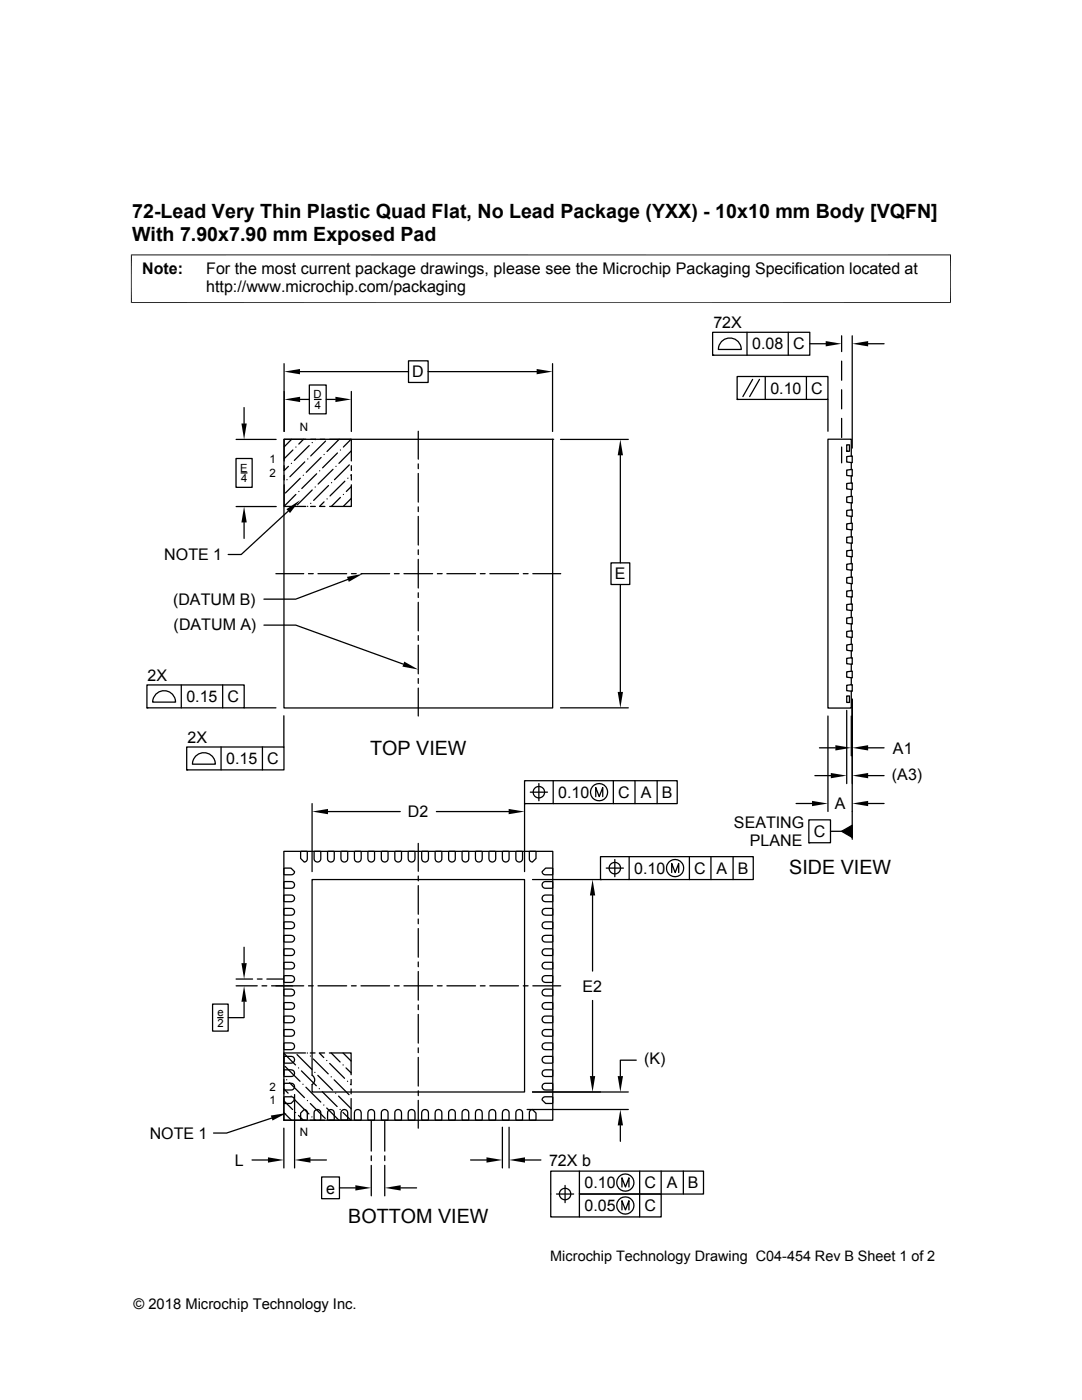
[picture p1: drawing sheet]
<svg xmlns="http://www.w3.org/2000/svg" width="216mm" height="279mm" viewBox="0 0 216 279" stroke-linecap="round" stroke-linejoin="round" font-family="sans-serif">
<g fill="none" stroke="#000" stroke-width=".25">
<path d="M56.7 72.6v13.5M56.7 78.1v8M59.9 74.2h21.6M59.9 79.7h1.8M61.7 76.8h3.4v5.8h-3.4zM62.7 79.7h1.4M65.1 79.7h1.8M70.1 78.1v8M81.5 72h3.9v4.3h-3.9zM85.4 74.2h21.7M110.3 72.6v13.5M142.2 66.3h19.4v4.6h-19.4z"/>
<path d="M142.2 70.9h.1M144.1 68a2.29 2.29 0 0 1 2.5-.3 2.29 2.29 0 0 1 1.3 2h-4.6l.4-1.1zM147.1 75.1h18.1v4.6h-18.1zM147.1 79.7h.1M149.1 66.3v4.6M150.2 75.7l-2 3.4M151.6 75.7l-2 3.4M152.7 75.1v4.6M157.3 66.3v4.6M160.9 75.1v4.6M161.6 68.6h3.2M165.2 79.7v6.4"/>
<path d="M167.9 67v3.2M167.9 72.1v3.8M167.9 77.8v3.8M170.1 67v22.4M173.2 68.6h3.2M47.1 91.5h3.2v5.8h-3.2zM47.1 87.7h8M48.1 94.4h1.2M48.7 81.3v3.2M56.7 87.7h53.6v53.6h-53.6zM56.7 96.8v4.3h4.3M56.7 92.9v1"/>
<path d="M56.7 94.8v1M57.3 95.7h.1M57.6 93.1l-.9 .8M58.1 92.5h.1M58.2 87.7l-1.5 1.5M58.4 89.8l-1.7 1.7M59 98.7l-2.3 2.3M59 89.2h.1M59.6 98.1h.1M59.9 95.4l-2.9 3M60.5 94.8h.1M60.6 87.7l-1 .9"/>
<path d="M60.8 92.2l-3 2.9M61 87.7h-4.3v4.3M61.4 91.6h.1M61.7 88.9l-3 3M62 87.7h.9M62.3 97.8l-3 3M62.3 88.3h.1M62.9 97.2h.1M63.2 94.6l-3 2.9M63.8 94h.1M63.9 87.7h.9M64.1 91.3l-3 3"/>
<path d="M64.7 90.7h.1M65 88l-3 3M65.3 99.6h.1M65.6 96.9l-3 3M65.8 87.7h4.3v4.3M66.1 96.3h.1M66.4 93.7l-2.9 2.9M67 93.1h.1M67.3 90.4l-2.9 3M67.7 87.7l-2.4 2.4M67.9 99.3l-1.8 1.8M67.9 89.8h.1"/>
<path d="M68.5 98.7h.1M68.8 96l-3 3M69.4 95.4h.1M69.7 92.8l-3 2.9M70 87.7l-1.5 1.5M70.1 96.8v4.3h-4.3M70.1 92.9v1M70.1 94.8v1M70.1 99.5l-1.6 1.6M70.1 97.1l-1 1M70.1 94.7l-.1 .1M70.1 90l-2.5 2.5"/>
<path d="M83.5 86.1v5.5M83.5 92.6v.9M83.5 94.5v5.7M110.3 87.7h.1M111.8 87.7h13.6M123.8 90.9v21.4M167.9 83.5v3.8M167.9 89.2v3.2M169 99.2l1.1-.2v1.4l-1.1-.2zM169 96.5l1.1-.1v1.3l-1.1-.1zM169 93.8l1.1-.1v1.3l-1.1-.1zM169 91.1l1.1-.1v1.3l-1.1-.1z"/>
<path d="M169 88.8h.5v1.3h-.5zM169 90.1h.1M169.9 91v-3.3h-4.7v53.6h4.7v-3.4M169.9 92.3v1.4M169.9 95v1.4M169.9 97.7v1.4M47.1 101.1h8M48.7 104.3v3.1M55.1 114.5h5.5M57.5 102l-9.4 8.7h-2.6M61.4 101v.1M61.6 114.5h.9"/>
<path d="M62 101.1h.9M62 100.5h.1M63.5 114.5h5.7M63.9 101.1h.9M64.7 100.2l-.9 .9M69.4 115.6l-10.4 4h-6.3M70.1 114.5h1M72 114.5h5.7M78.7 114.5h1M80.6 114.5h5.7M83.5 101.2v.9M83.5 103.1v5.7"/>
<path d="M83.5 109.7v1M83.5 111.6v5.7M83.5 118.3v1M87.3 114.5h.9M89.2 114.5h5.7M95.8 114.5h1M97.7 114.5h5.8M104.4 114.5h1M106.3 114.5h5.6M121.9 112.3h3.8v4.3h-3.8zM123.8 116.6v21.5M169 115.3l1.1-.2v1.4l-1.1-.1z"/>
<path d="M169 109.9l1.1-.1v1.3l-1.1-.1zM169 107.2l1.1-.1v1.3l-1.1-.1zM169 104.5l1.1-.1v1.3l-1.1-.1zM169 101.9l1.1-.2v1.4l-1.1-.2zM169 118l1.1-.2v1.4l-1.1-.2zM169 112.6l1.1-.1v1.3l-1.1-.1zM169.9 100.4v1.3M169.9 103.1v1.3M169.9 105.7v1.4M169.9 108.4v1.4M169.9 111.1v1.4M169.9 113.8v1.4"/>
<path d="M169.9 116.5v1.4M169.9 119.1v1.4M29.3 136.7h19.4v4.6h-19.4zM31.3 138.4a2.28 2.28 0 0 1 2.4-.4 2.28 2.28 0 0 1 1.3 2.1h-4.5l.3-1.2zM36.2 136.7v4.6M44.4 136.7v4.6M52.7 124.8h6.3l21.5 7.7M83.5 120.2v5.7M83.5 126.9v.9M83.5 128.8v5.7M83.5 135.4v1M83.5 137.3v5.6"/>
<path d="M169 120.6l1.1-.1v1.4l-1.1-.2zM169 123.3l1.1-.1v1.3l-1.1-.1zM169 126l1.1-.1v1.3l-1.1-.1zM169 128.7l1.1-.1v1.3l-1.1-.1zM169 131.4l1.1-.1v1.3l-1.1-.1zM169 134.1l1.1-.2v1.4l-1.1-.2zM169 136.8l1.1-.2v1.4l-1.1-.2zM169 138.9h.5v1.3h-.5zM169.9 121.8v1.4M169.9 124.5v1.4M169.9 127.2v1.4M169.9 129.9v1.4"/>
<path d="M169.9 132.6v1.4M169.9 135.3v1.4M170.1 139.6v27.9M29.3 141.3h.1M37.3 149.1h19.4v4.5h-19.4zM37.3 153.6h.1M39.2 150.8a2.28 2.28 0 0 1 2.4-.4 2.28 2.28 0 0 1 1.4 2.1h-4.6l.3-1.2zM44.1 149.1v4.5M48.7 141.3h6.4M52.4 149.1v4.5M56.6 142.9v6.2M104.7 155.8h30.4v4.6h-30.4z"/>
<path d="M105.8 158.1h3.4M107.5 156.4v3.4M110.4 155.8v4.6M111.8 141.3h13.6M118.9 159v-1.8l.7 1.8 .7-1.8v1.8M122.4 155.8v4.6M126.7 155.8v4.6M131.1 155.8v4.6M162.6 154.8h3.2M163.5 149.2h3.2M165.2 142.9v19M169 141.8v14.6"/>
<path d="M169.9 142.9v7.9M173.2 149.2h3.2M173.2 154.8h3.2M56.6 169.9h53.7v53.7h-53.7zM56.6 173.3l1.5-.1 .7 .8-.1 .2-.4 .4h-1.6zM56.6 176l1.5-.1a.67 .67 0 0 1 .7 .7 .67 .67 0 0 1-.7 .7l-1.5-.1zM56.6 178.7l1.5-.1a.67 .67 0 0 1 .7 .7 .67 .67 0 0 1-.7 .7l-1.5-.1zM60.1 169.9l1.2 .1v1.6l-.4 .4h-.2l-.7-.7zM62.3 175.5h42.4v42.4h-42.4v-1.4a1.09 1.09 0 0 0 0-1.9zM62.3 160.4v13.5M62.8 169.9h1.1l.1 1.5a.67 .67 0 0 1-.7 .6 .67 .67 0 0 1-.6-.6zM65.4 169.9h1.2l.1 1.5a.67 .67 0 0 1-.7 .6 .67 .67 0 0 1-.6-.6z"/>
<path d="M65.4 162h14.5M68.1 169.9h1.2l.1 1.5a.68 .68 0 0 1-.7 .6 .68 .68 0 0 1-.7-.6zM70.7 170h1.4v1.4a.68 .68 0 0 1-.7 .6 .68 .68 0 0 1-.7-.6zM73.5 169.9h1.2v1.5a.67 .67 0 0 1-.6 .6 .67 .67 0 0 1-.7-.6zM76.2 169.9h1.1l.1 1.5a.67 .67 0 0 1-.6 .6 .67 .67 0 0 1-.7-.6zM78.9 169.9h1.1l.1 1.5a.67 .67 0 0 1-.7 .6 .67 .67 0 0 1-.6-.6zM81.6 169.9h1.1l.1 1.5a.68 .68 0 0 1-.7 .6 .68 .68 0 0 1-.7-.6zM83.5 168.3v5.6M83.5 174.8v1M83.5 176.7v5.8M84.2 169.9h1.2l.1 1.5a.68 .68 0 0 1-.7 .6 .68 .68 0 0 1-.7-.6zM86.9 169.9h1.2l.1 1.5a.67 .67 0 0 1-.7 .6 .67 .67 0 0 1-.7-.6z"/>
<path d="M87.1 162h14.4M89.6 169.9h1.2v1.5a.67 .67 0 0 1-.6 .6 .67 .67 0 0 1-.7-.6zM92.3 169.9h1.2v1.5a.67 .67 0 0 1-.6 .6 .67 .67 0 0 1-.7-.6zM94.9 170h1.3v1.4a.68 .68 0 0 1-.7 .6 .68 .68 0 0 1-.6-.6zM97.6 169.9h1.2l.1 1.5a.68 .68 0 0 1-.7 .6 .68 .68 0 0 1-.6-.6zM100.3 169.9h1.2l.1 1.5a.67 .67 0 0 1-.7 .6 .67 .67 0 0 1-.7-.6zM103 169.9h1.2l.1 1.5a.67 .67 0 0 1-.7 .6 .67 .67 0 0 1-.7-.6zM104.7 160.4h.1M104.7 160.4v13.5M105.7 169.9l1.2 .1 .1 1.3-.8 .7-.3-.1-.3-.3zM106.3 175.5h13.5M108.2 174l.7-.8 1.4 .1-.1 1.3h-1.6l-.3-.3z"/>
<path d="M108.3 178.9l.3-.3h1.6l.1 1.3-1.5 .1-.4-.2-.2-.5zM108.3 176.2l.3-.2h1.6l.1 1.2h-1.7l-.4-.4zM118.2 178.7v15.1M119.8 171h30.5v4.5h-30.5zM119.8 175.5h.1M121 173.2h3.4M122.7 171.5v3.5M125.5 171v4.5M134 174.1v-1.8l.7 1.8 .7-1.8v1.8M137.6 171v4.5M141.9 171v4.5M146.3 171v4.5"/>
<path d="M158.9 160.4h3.1M161.4 163.6h4.3v4.6h-4.3zM161.4 168.2h.1M165.7 165.9h2.2M167.9 165.9l2.2-1.2v2.4zM173.2 160.4h3.2M47.1 195.4h3.3M47.1 196.7h4.2M48.7 199.9v3.2h-3.2M48.7 189v3.2M51.4 195.4h.9M52.3 196.7h.9"/>
<path d="M53.3 195.4h3.2M54.2 196.7h6.4M56.6 186.8l1.5-.1a.67 .67 0 0 1 .7 .6 .67 .67 0 0 1-.7 .7l-1.5-.1zM56.6 192.1l1.5-.1a.67 .67 0 0 1 .7 .7 .67 .67 0 0 1-.7 .7l-1.5-.1zM56.6 194.8l1.5-.1a.68 .68 0 0 1 .7 .7 .68 .68 0 0 1-.7 .7l-1.5-.1zM56.6 197.5l1.5-.1a.68 .68 0 0 1 .7 .7 .68 .68 0 0 1-.7 .7l-1.5-.2zM56.6 181.4l1.5-.1a.68 .68 0 0 1 .7 .7 .68 .68 0 0 1-.7 .6h-1.5zM56.6 189.4h1.5a.67 .67 0 0 1 .7 .6 .67 .67 0 0 1-.7 .7l-1.5-.1zM56.7 184h1.4a.68 .68 0 0 1 .7 .7 .68 .68 0 0 1-.7 .6h-1.4zM61.6 196.7h.9M63.5 196.7h5.7M70.1 196.7h1"/>
<path d="M72 196.7h5.7M78.7 196.7h1M80.6 196.7h5.7M83.5 183.4v1M83.5 185.3v5.7M83.5 192v.9M83.5 193.9v5.7M87.3 196.7h.9M89.2 196.7h5.7M95.8 196.7h1M97.7 196.7h5.8M104.4 196.7h1"/>
<path d="M106.3 196.7h5.6M108.3 197.7l.5-.3h1.4l.1 1.2-1.5 .2-.4-.2-.2-.5zM108.3 195l.5-.3 1.4 .1 .1 1.2-1.5 .1-.4-.2-.2-.5zM108.3 189.6l.3-.2h1.6l.1 1.2-1.7 .1-.4-.5zM108.4 192.2l.4-.2 1.5 .1v1.2l-1.5 .1a.67 .67 0 0 1-.6-.5 .67 .67 0 0 1 .2-.7zM108.4 186.8l.4-.1 1.5 .1v1.1l-1.5 .1a.67 .67 0 0 1-.6-.5 .67 .67 0 0 1 .2-.7zM108.4 184.1l.4-.1 1.5 .1-.1 1.2h-1.4a.68 .68 0 0 1-.6-.4 .68 .68 0 0 1 .2-.8zM108.4 181.4l.4-.1 1.5 .1v1.2h-1.5a.68 .68 0 0 1-.6-.4 .68 .68 0 0 1 .2-.8zM118.2 199.7v15.1M42.4 200.4h3.1v5.4h-3.1zM43.4 203.1h1.1M56.6 202.9l1.5-.1a.67 .67 0 0 1 .7 .6 .67 .67 0 0 1-.7 .7l-1.5-.1z"/>
<path d="M56.6 213.6l1.5-.1a.67 .67 0 0 1 .7 .7 .67 .67 0 0 1-.7 .6h-1.5zM56.6 216.3l1.5-.1a.67 .67 0 0 1 .7 .7 .67 .67 0 0 1-.7 .6l-1.5-.1zM56.6 219l1.7-.1 .3 .2 .2 .4-.7 .7h-1.4zM56.6 219.7l1.8 1.7M56.6 200.2l1.5-.1a.67 .67 0 0 1 .7 .7 .67 .67 0 0 1-.7 .6l-1.5-.1zM56.6 205.5h1.5a.67 .67 0 0 1 .7 .6 .67 .67 0 0 1-.7 .7l-1.5-.1zM56.6 210.9l1.5-.1a.68 .68 0 0 1 .7 .7 .68 .68 0 0 1-.7 .7l-1.5-.1zM56.6 217.3l.9 .9M56.6 210.2l2.4 2.3M56.6 215.4v1M56.6 217.3v1M56.6 219.2v4.4h4.4"/>
<path d="M56.7 208.2l1.4-.1a.68 .68 0 0 1 .7 .7 .68 .68 0 0 1-.7 .7h-1.4zM56.9 212.8l3 3M57.2 215.5h.1M57.8 216.1l2.9 3M58.1 218.8h.1M58.7 219.4l2.9 2.9M58.8 218.4v14.7M59.3 210.5l2.9 2.9M59.6 213.1h.1M60.2 213.7l2.9 3M60.5 216.4h.1M61 210.1h-4.4v4.4"/>
<path d="M61 217l3 2.9M61.3 210.1v.1M61.3 219.6h.1M61.9 210.1h1M61.9 210.8h.1M62.5 211.3l3 3M62.8 214h.1M63.4 214.6l3 3M63.7 217.3h.1M63.7 210.1l.9 1M63.8 210.1h1M64.3 217.9l3 2.9"/>
<path d="M65.2 211.6h.1M65.7 210.1h4.4v4.4M65.8 212.2l2.9 3M66.1 214.9h.1M66.1 210.1l1.8 1.8M66.7 215.5l2.9 3M67 218.2h.1M67.6 218.8l2.5 2.5M68.5 212.5h.1M68.5 210.1l1.6 1.7M69 213.1l1.1 1M69.3 215.8h.1"/>
<path d="M69.9 216.4l.2 .1M70.1 219.2v4.4h-4.4M70.1 215.4v1M70.1 217.3v1M83.5 200.6v.9M83.5 202.5v5.7M83.5 209.1v1M83.5 211v5.7M83.5 217.7v1M83.5 219.6v5.5M106.3 217.9h19.1M108.3 216.5l.5-.3 1.5 .1v1.1l-1.5 .1a.67 .67 0 0 1-.6-.3 .67 .67 0 0 1 .1-.7z"/>
<path d="M108.3 205.7l.3-.2h1.6l.1 1.2-1.5 .1-.4-.1-.2-.6zM108.3 200.4l.5-.3 1.5 .1v1.1l-1.5 .1a.67 .67 0 0 1-.6-.3 .67 .67 0 0 1 .1-.7zM108.3 219.1l.3-.2h1.6l.1 1.2-1.4 .1-.7-.7zM108.4 213.6l.4-.1 1.5 .1v1.2h-1.5a.67 .67 0 0 1-.6-.4 .67 .67 0 0 1 .2-.8zM108.4 210.9l.4-.1 1.5 .1v1.2l-1.5 .1a.68 .68 0 0 1-.6-.5 .68 .68 0 0 1 .2-.8zM108.4 208.3l.4-.2 1.5 .1-.1 1.3h-1.4a.68 .68 0 0 1-.6-.5 .68 .68 0 0 1 .2-.7zM108.4 202.9l.4-.1 1.5 .1v1.1l-1.5 .1a.67 .67 0 0 1-.6-.4 .67 .67 0 0 1 .2-.8zM127 211.6h-3.2v3.2M50.3 231.5h3.2M54.2 223.1l-9 3h-2.6M56.6 222.1l1.5 1.5M56.6 225.1v8"/>
<path d="M59 222h.1M59.6 222.6l.9 1M60.7 221.4l.4 .2 .2 .3v1.6l-1.2 .1-.1-1.5zM61.9 223.6h1M61.9 220.2l3 3M62 231.5h3.1M62.2 222.9h.1M62.8 223.5l.1 .1M62.9 221.6l.6-.1 .5 .4-.1 1.7-1.2-.1v-1.6zM63.8 223.6h1M64.2 234.9h3.5v4.3h-3.5zM64.6 220.5h.1"/>
<path d="M65.2 221.1l2.4 2.5M65.5 221.7a.67 .67 0 0 1 .7-.2 .67 .67 0 0 1 .5 .6l-.1 1.5h-1.2v-1.5zM67.7 237.1h3.2M67.9 221.4h.1M68.2 221.7a.68 .68 0 0 1 .7-.2 .68 .68 0 0 1 .5 .6l-.1 1.5h-1.2l-.1-1.5zM68.5 222l1.5 1.6M70.8 221.7a.68 .68 0 0 1 .8-.2 .68 .68 0 0 1 .5 .6v1.4l-1.3 .1-.1-1.5zM73.7 221.6l.6-.1 .4 .4v1.7l-1.3-.1v-1.4zM74.1 223.7v6M74.1 230.7v.9M74.1 232.6v6.1M76.2 221.7a.67 .67 0 0 1 .8-.2 .67 .67 0 0 1 .4 .6l-.1 1.5h-1.1l-.1-1.5z"/>
<path d="M76.8 223.7v6M76.8 230.7v.9M76.8 232.6v6.1M79.1 221.6l.3-.2 .6 .3 .1 .4-.1 1.5-1.2-.1v-1.6zM79.9 237.1h3.2M81.7 221.6l.4-.2 .6 .3 .1 .4-.1 1.5-1.2-.1-.1-1.4zM84.4 221.6l.4-.2 .6 .3 .1 .4-.1 1.5-1.2-.1-.1-1.4zM87 221.7a.67 .67 0 0 1 .7-.2 .67 .67 0 0 1 .5 .6l-.1 1.5h-1.2l-.1-1.5zM89.8 221.6l.6-.1 .4 .4v1.7l-1.3-.1v-1.6zM92.5 221.6l.4-.2 .5 .3 .1 .4v1.5l-1.3-.1v-1.6zM93.9 231.5h3.2M95 221.7a.68 .68 0 0 1 .8-.2 .68 .68 0 0 1 .4 .6v1.4l-1.2 .1-.1-1.5z"/>
<path d="M97.7 221.7a.68 .68 0 0 1 .7-.2 .68 .68 0 0 1 .5 .6l-.1 1.5h-1.2v-1.5zM100.2 225v8.1M100.5 221.6l.6-.1 .5 .4-.1 1.7-1.2-.1-.1-1.4zM101.6 225v8.1M103.2 221.6l.6-.1 .4 .4v1.7l-1.2-.1v-1.6zM104.8 231.5h3.1M105.2 221.4h20.2M105.9 221.6l.3-.2 .8 .7-.1 1.5-1.3-.1v-1.6zM111 238.3h3.5M112.8 236.6v3.4M115.6 233.7v4.6h16.3v4.6h-22v-9.2h30.5v4.6h-24.8v4.6M123.8 224.6v3.2"/>
<path d="M124.1 236.9v-1.8l.7 1.8 .7-1.8v1.8M127.6 233.7v9.2M131.9 233.7v4.6M136.4 233.7v4.6M124.1 241.5v-1.9l.7 1.9 .7-1.9v1.9"/>
<circle cx="107.5" cy="158.1" r="1.14"/>
<circle cx="119.5" cy="158.1" r="1.71"/>
<circle cx="122.7" cy="173.3" r="1.14"/>
<circle cx="134.7" cy="173.3" r="1.72"/>
<circle cx="112.8" cy="238.3" r="1.14"/>
<circle cx="124.8" cy="236" r="1.72"/>
<circle cx="124.8" cy="240.6" r="1.72"/>
</g>
<g fill="#000">
<path d="M56.7 74.2l3.2-.6v1.1zM56.7 79.7l3.2-.5v1zM66.9 79.2l3.2 .5-3.2 .5zM107.1 73.6l3.2 .6-3.2 .5zM164.8 68.1l3.1 .5-3.1 .5zM170.1 68.6l3.1-.5v1zM48.2 84.5h1l-.5 3.2zM123.8 87.7l.5 3.2h-1zM48.7 101.1l.5 3.2h-1zM57.1 101.6l2.7-1.8-1.9 2.6zM69.2 115.1l3.2-.6-2.8 1.6zM80.7 132l2.8 1.6-3.2-.6z"/>
<path d="M123.3 138.1h1l-.5 3.2zM162 159.8l3.2 .6-3.2 .5zM165.8 154.3l3.2 .5-3.2 .5zM166.7 148.7l3.2 .5-3.2 .6zM170.1 149.2l3.1-.5v1.1zM170.1 154.8l3.1-.5v1zM170.1 160.4l3.1-.6v1.1zM62.3 162l3.1-.6v1.1zM101.5 161.4l3.2 .6-3.2 .5zM118.2 175.5l.6 3.2h-1.1zM167.9 165.9l2.2-1.2v2.4zM48.2 192.2h1l-.5 3.2z"/>
<path d="M48.7 196.7l.5 3.2h-1zM117.7 214.8h1.1l-.6 3.1zM123.3 214.8h1l-.5 3.1zM53.5 231l3.1 .5-3.1 .5zM54 222.6l3.2-.5-2.8 1.5zM58.8 231.5l3.2-.5v1zM70.9 236.5l3.2 .6-3.2 .5zM76.8 237.1l3.1-.6v1.1zM97.1 231l3.1 .5-3.1 .5zM101.6 231.5l3.2-.5v1zM123.8 221.4l.5 3.2h-1z"/>
</g>
<path d="M26.1 50.9h163.7M26.2 50.8v9.7M189.7 50.8v9.7M26.1 60.4h163.7" fill="none" stroke="#000" stroke-width=".2"/>
<g font-size="3.9">
<text x="26.4" y="43.5">72-Lead Very Thin Plastic Quad Flat, No Lead Package (YXX) - 10x10 mm Body [VQFN]</text>
<text x="26.4" y="48">With 7.90x7.90 mm Exposed Pad</text>
<text x="73.9" y="150.7">TOP VIEW</text>
<text x="157.5" y="174.5">SIDE VIEW</text>
<text x="69.5" y="244">BOTTOM VIEW</text>
</g>
<g font-size="3.2">
<text x="28.4" y="54.6">Note:</text>
<text x="41.1" y="58.3">http://www.microchip.com/packaging</text>
<text x="41.1" y="54.6">For the most current package drawings, please see the Microchip Packaging Specification located at</text>
<text x="142.3" y="65.6">72X</text>
<text x="150.1" y="69.7">0.08</text>
<text x="158.3" y="69.7">C</text>
<text x="82.3" y="75.3">D</text>
<text x="153.7" y="78.5">0.10</text>
<text x="161.9" y="78.6">C</text>
<text x="32.8" y="111.8">NOTE 1</text>
<text x="122.7" y="115.6">E</text>
<text x="34.5" y="120.7">(DATUM B)</text>
<text x="34.6" y="125.8">(DATUM A)</text>
<text x="29.5" y="135.9">2X</text>
<text x="37.2" y="140.1">0.15</text>
<text x="45.4" y="140.1">C</text>
<text x="37.4" y="148.3">2X</text>
<text x="45.1" y="152.5">0.15</text>
<text x="53.3" y="152.5">C</text>
<text x="178" y="155.6">(A3)</text>
<text x="178.2" y="150.4">A1</text>
<text x="111.4" y="159.2">0.10</text>
<text x="123.4" y="159.2">C</text>
<text x="127.8" y="159.2">A</text>
<text x="132" y="159.2">B</text>
<text x="166.6" y="161.5">A</text>
<text x="81.4" y="163.1">D2</text>
<text x="146.5" y="165.2">SEATING</text>
<text x="162.4" y="167">C</text>
<text x="149.6" y="168.9">PLANE</text>
<text x="126.6" y="174.4">0.10</text>
<text x="138.5" y="174.4">C</text>
<text x="143" y="174.4">A</text>
<text x="147.2" y="174.4">B</text>
<text x="116.2" y="197.9">E2</text>
<text x="128.5" y="212.4">(K)</text>
<text x="29.9" y="227.3">NOTE 1</text>
<text x="46.8" y="232.6">L</text>
<text x="109.6" y="232.6">72X b</text>
<text x="65.1" y="238.2">e</text>
<text x="116.6" y="237.2">0.10</text>
<text x="128.6" y="237.2">C</text>
<text x="133.1" y="237.2">A</text>
<text x="137.3" y="237.2">B</text>
<text x="116.6" y="241.7">0.05</text>
<text x="128.6" y="241.7">C</text>
</g>
<g font-size="2.9">
<text x="109.8" y="251.7">Microchip Technology Drawing C04-454 Rev B Sheet 1 of 2</text>
<text x="26.6" y="261.3">© 2018 Microchip Technology Inc.</text>
</g>
<g font-size="2.3">
<text x="59.8" y="86">N</text>
<text x="53.8" y="95.2">2</text>
<text x="53.8" y="92.5">1</text>
<text x="53.8" y="217.7">2</text>
<text x="53.8" y="220.4">1</text>
<text x="59.8" y="226.8">N</text>
</g>
<g font-size="2.2">
<text x="62.6" y="79.5">D</text>
<text x="62.8" y="81.6">4</text>
<text x="47.9" y="94.1">E</text>
<text x="48.1" y="96.2">4</text>
<text x="43.4" y="202.8">e</text>
<text x="43.4" y="205">2</text>
</g>
</svg>
